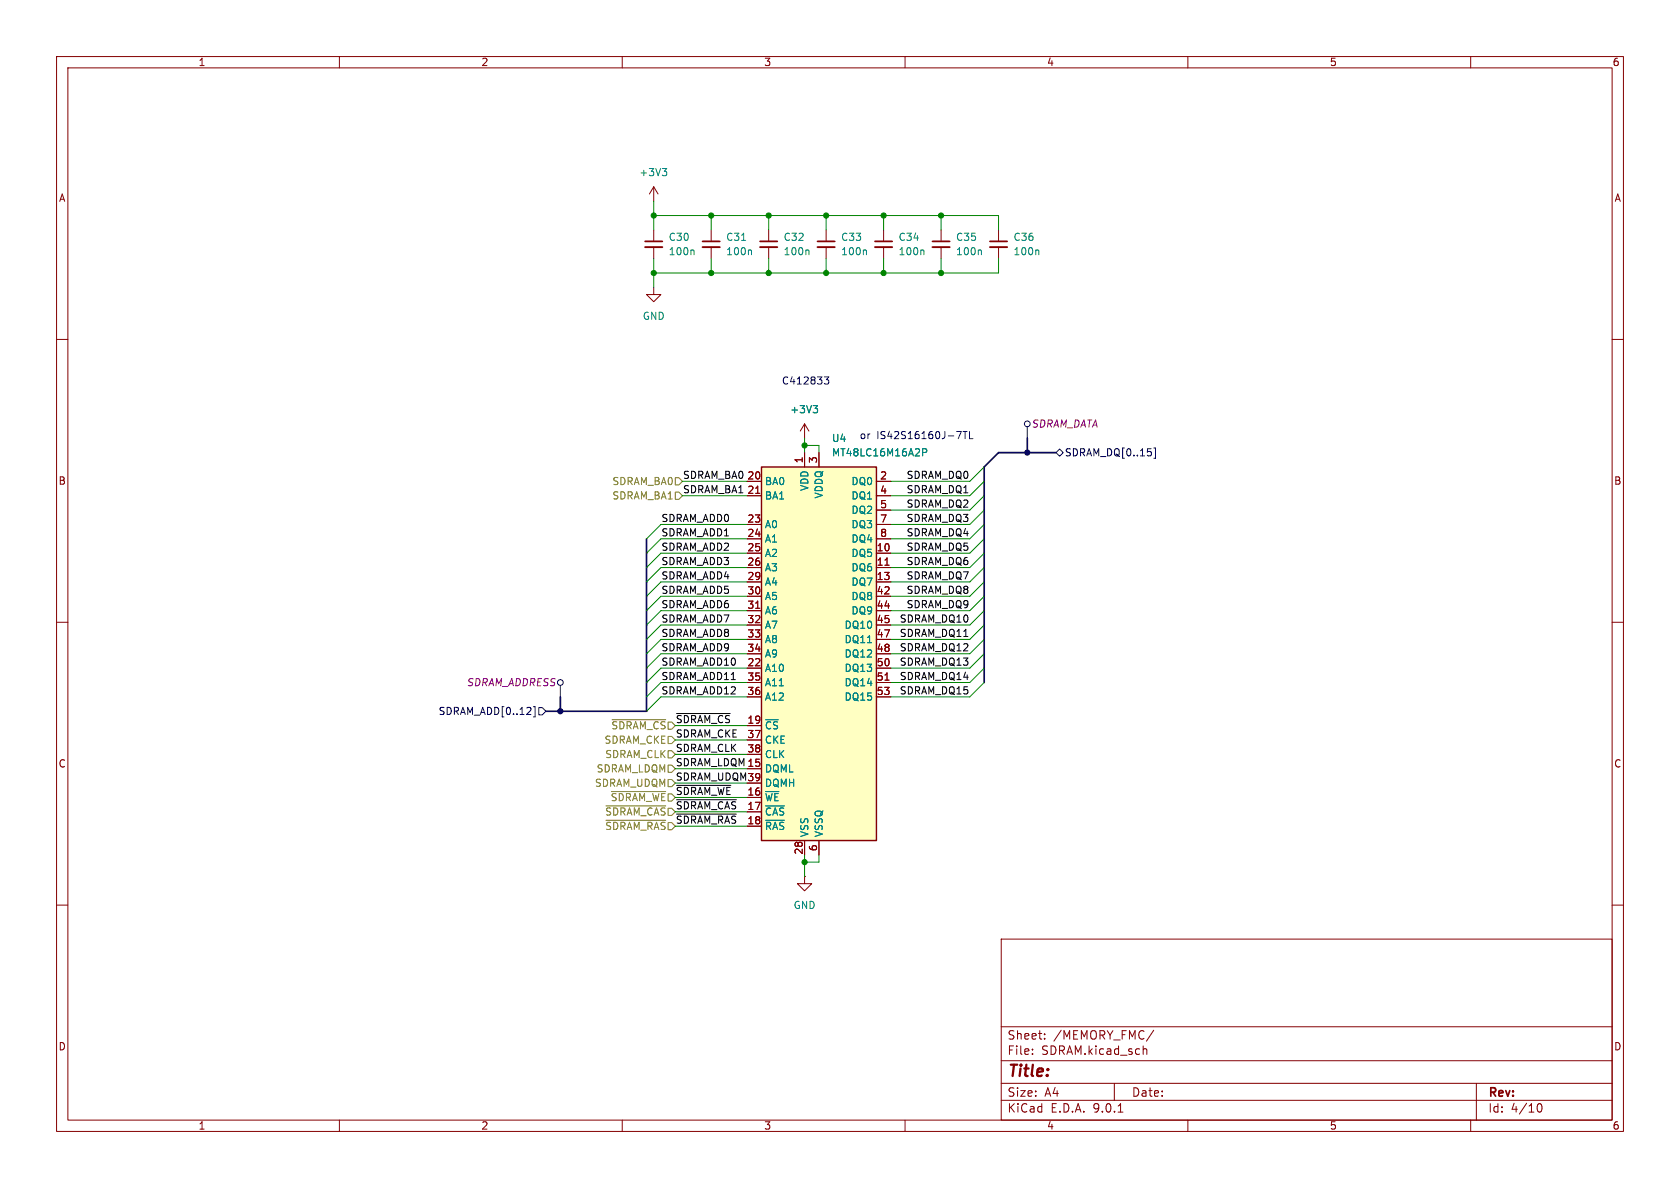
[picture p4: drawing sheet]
<svg xmlns="http://www.w3.org/2000/svg" width="297mm" height="210mm" viewBox="0 0 297 210" stroke-linecap="round" stroke-linejoin="round" font-family="sans-serif">
<path d="M0 0h297v210h-297z" fill="#fff" stroke="#fff" stroke-width=".18"/>
<g fill="none" stroke="#840000" stroke-width=".18">
<path d="M10 10h277v190h-277zM12 12h273v186h-273zM60 10v2M110 10v2M160 10v2M210 10v2M260 10v2M115.6 33l-.8 1.3M115.6 33l.7 1.3M115.6 33v2.6M115.6 50.8v1.3h1.2l-1.2 1.2-1.3-1.2h1.3M125.7 40.6v2.1"/>
<path d="M125.7 43.7v2M135.9 40.6v2.1M135.9 43.7v2M156.2 40.6v2.1M156.2 43.7v2M10 60h2M285 60h2M10 110h2M285 110h2M142.2 154.9v1.3h1.3l-1.3 1.3-1.2-1.3h1.2M142.2 154.9h.1M10 160h2"/>
<path d="M177 166h108v32h-108zM285 160h2M60 198v2M110 198v2M160 198v2M177 194.5h108M177 191.5h108M177 187.5h108M177 181.5h108M182.5 186.3v.1M182.5 185.5v.1M184.7 183.6v.1"/>
<path d="M184.7 182.8v.1M197 191.5v3M197.7 196.6h.8M202.1 184.9v1.5M202.1 185.5l.2-.1 .4 .1v.9M204 182.1l-1.3 2M210 198v2M260 198v2M261 191.5v6.5M271.7 195.7l.2-.5 .2-.1a.81 .81 0 0 1 .6 .6 .81 .81 0 0 1-.3 .8h-.4l-.3-.5"/>
</g>
<path d="M117.1 29.8h.8l-.5 .5M117.6 30.3l.3 .2v.3l-.3 .3M131.1 42.5h.7M132.7 44.2l.2 .2v.6M142.8 44.2l.2 .2v.6M163.2 44.2l.1 .2v.6" fill="none" stroke="#008484" stroke-width=".18"/>
<path d="M124.2 42.7h3.1M134.4 42.7h3M154.7 42.7h3" fill="none" stroke="#840000" stroke-width=".3"/>
<path d="M124.2 43.7h3.1M134.4 43.7h3M154.7 43.7h3" fill="none" stroke="#840000" stroke-width=".33"/>
<path d="M134.6 82.6h20.3v66h-20.3z" fill="#ffffc2"/>
<path d="M134.6 82.6h20.3v66h-20.3z" fill="none" stroke="#840000" stroke-width=".25"/>
<g fill="none" stroke="#840000" stroke-width=".18">
<path d="M115.6 40.6v2.1M115.6 43.7v2M146 40.6v2.1M146 43.7v2M166.4 40.6v2.1M166.4 43.7v2M176.5 40.6v2.1M176.5 43.7v2M142.2 74.9v2.6M142.2 74.9l-.7 1.3M142.2 74.9l.8 1.3M132.1 85.1h2.5"/>
<path d="M132.1 87.6h2.5M132.1 92.7h2.5M132.1 95.3h2.5M132.1 97.8h2.5M133.6 87.2h.7M142.2 80v2.6M144.8 80v2.6M154.9 85.1h2.6M154.9 87.6h2.6M154.9 92.7h2.6M154.9 95.3h2.6M154.9 97.8h2.6"/>
<path d="M154.9 90.2h2.6M156.5 99.9h.7M132.1 100.3h2.5M132.1 102.9h2.5M132.1 105.4h2.5M132.1 108h2.5M132.1 110.5h2.5M132.1 113h2.5M132.1 115.6h2.5M132.1 118.1h2.5M133.6 107.5h.7M154.9 100.3h2.6"/>
<path d="M154.9 102.9h2.6M154.9 105.4h2.6M154.9 108h2.6M154.9 110.5h2.6M154.9 113h2.6M154.9 115.6h2.6M154.9 118.1h2.6M132.1 120.7h2.5M132.1 123.2h2.5M132.1 128.3h2.5M132.1 130.8h2.5M132.1 133.4h2.5"/>
<path d="M132.1 135.9h2.5M132.1 138.4h2.5M154.9 120.7h2.6M154.9 123.2h2.6M156.5 120.2h.7M132.1 141h2.5M132.1 143.5h2.5M132.1 146.1h2.5M142.2 148.6v2.5M144.8 148.6v2.5"/>
</g>
<path d="M122.5 44.2l.2 .2v.6M153 44.2l.2 .2v.6M173.3 44.2l.2 .2v.6M183.5 44.2l.2 .2v.6M143.8 71.7h.7l-.4 .5M144.3 72.2l.2 .2v.3l-.2 .3M163.1 80l.6-.1 .1-.2v-.3l-.7-.1v1.3M135.4 142.5h3.3M135.4 145h3.3" fill="none" stroke="#008484" stroke-width=".18"/>
<path d="M114 42.7h3.1M144.5 42.7h3.1M164.8 42.7h3.1M175 42.7h3.1" fill="none" stroke="#840000" stroke-width=".3"/>
<path d="M114 43.7h3.1M144.5 43.7h3.1M164.8 43.7h3.1M175 43.7h3.1" fill="none" stroke="#840000" stroke-width=".33"/>
<g fill="none" stroke="#000084" stroke-width=".18">
<path d="M181.6 75.4v2.1M204 79.2h.3v1.8h-.3M186.7 80l.6-.6 .7 .6-.7 .6zM94.3 124.9h.3v1.8h-.3M95.2 125.1h.7l.6 .6-.6 .7h-.7zM99.1 121.2v2"/>
<circle cx="181.6" cy="74.9" r=".51"/>
<circle cx="99.1" cy="120.7" r=".51"/>
</g>
<path d="M119.4 87h.6l.6 .6-.6 .7h-.6zM119.4 84.5h.6l.6 .6-.6 .6h-.6zM108.1 139.9h9.6M108.2 127.2h9.5M118.1 137.8h.6l.7 .6-.7 .7h-.6zM118.1 130.2h.6l.7 .6-.7 .6h-.6zM118.1 132.7h.6l.7 .7-.7 .6h-.6zM118.1 135.3h.6l.7 .6-.7 .6h-.6zM107.1 145h10.6M107.1 142.5h10.6" fill="none" stroke="#848400" stroke-width=".18"/>
<path d="M119.6 138.8h9.6M119.6 126.1h9.5M119.6 143.9h10.6M119.6 141.4h10.6" fill="none" stroke="#000" stroke-width=".18"/>
<path d="M181.6 77.5v2.5M114.3 95.3v30.4h-17.8M186.7 80h-10.2l-2.5 2.6v38.1M99.1 123.2v2.5" fill="none" stroke="#000084" stroke-width=".3"/>
<g fill="none" stroke="#008400" stroke-width=".18">
<path d="M115.6 38.1h60.9v2.5M115.6 35.6v5M125.7 38.1v2.5M135.9 38.1v2.5M146 38.1v2.5M156.2 38.1v2.5M166.4 38.1v2.5M115.6 45.7v5.1M125.7 45.7v2.6M135.9 45.7v2.6M146 45.7v2.6M156.2 45.7v2.6"/>
<path d="M166.4 45.7v2.6M176.5 45.7v2.6h-60.9M142.2 78.7h2.6v1.3M142.2 77.5v2.5M120.6 87.6h11.5M120.6 85.1h11.5M132.1 92.7h-15.3l-2.5 2.6M132.1 95.3h-15.3l-2.5 2.5M132.1 97.8h-15.3l-2.5 2.5M174 85.1l-2.6 2.5h-13.9M174 97.8l-2.6 2.5h-13.9M174 90.2l-2.6 2.5h-13.9"/>
<path d="M174 82.6l-2.6 2.5h-13.9M174 92.7l-2.6 2.6h-13.9M174 95.3l-2.6 2.5h-13.9M174 87.6l-2.6 2.6h-13.9M132.1 113h-15.3l-2.5 2.6M132.1 115.6h-15.3l-2.5 2.5M132.1 100.3h-15.3l-2.5 2.6M132.1 105.4h-15.3l-2.5 2.6M132.1 110.5h-15.3l-2.5 2.5M132.1 102.9h-15.3l-2.5 2.5M132.1 108h-15.3l-2.5 2.5M132.1 118.1h-15.3l-2.5 2.6"/>
<path d="M174 110.5l-2.6 2.5h-13.9M174 113l-2.6 2.6h-13.9M174 102.9l-2.6 2.5h-13.9M174 108l-2.6 2.5h-13.9M174 100.3l-2.6 2.6h-13.9M174 105.4l-2.6 2.6h-13.9M174 115.6l-2.6 2.5h-13.9M174 118.1l-2.6 2.6h-13.9M119.4 128.3h12.7M119.4 133.4h12.7M119.4 138.4h12.7M119.4 135.9h12.7"/>
<path d="M119.4 130.8h12.7M132.1 123.2h-15.3l-2.5 2.5M132.1 120.7h-15.3l-2.5 2.5M174 120.7l-2.6 2.5h-13.9M119.4 146.1h12.7M119.4 141h12.7M119.4 143.5h12.7M142.2 151.1v3.8M144.8 151.1v1.3h-2.6"/>
</g>
<path d="M145.7 66.6h.8l-.4 .5 .4 .1v.6l-.2 .1-.5-.1M169.1 76.3h.8l-.5 1.2M170.2 76.3h.8M170.6 76.3v1.2M171.4 76.3v1.2h.6" fill="none" stroke="#0000c2" stroke-width=".18"/>
<g fill="#000084" stroke="#000084" stroke-width=".18">
<circle cx="181.6" cy="80" r=".46"/>
<circle cx="99.1" cy="125.7" r=".46"/>
</g>
<g fill="#008400" stroke="#008400" stroke-width=".18">
<circle cx="166.4" cy="48.3" r=".46"/>
<circle cx="156.2" cy="48.3" r=".46"/>
<circle cx="166.4" cy="38.1" r=".46"/>
<circle cx="156.2" cy="38.1" r=".46"/>
<circle cx="142.2" cy="78.7" r=".46"/>
<circle cx="142.2" cy="152.4" r=".46"/>
<circle cx="125.7" cy="38.1" r=".46"/>
<circle cx="135.9" cy="38.1" r=".46"/>
<circle cx="115.6" cy="48.3" r=".46"/>
<circle cx="146" cy="48.3" r=".46"/>
<circle cx="146" cy="38.1" r=".46"/>
<circle cx="125.7" cy="48.3" r=".46"/>
<circle cx="135.9" cy="48.3" r=".46"/>
<circle cx="115.6" cy="38.1" r=".46"/>
</g>
<text font-size="2.8" fill="#840000" x="178" y="190.9">Title:</text>
<g font-size="2.1" fill="#840000">
<text x="178" y="184">Sheet:</text>
<text x="186.2" y="184">/MEMORY_FMC/</text>
<text x="178" y="186.7">File:</text>
<text x="184.1" y="186.7">SDRAM.kicad_sch</text>
<text x="178" y="196.9">KiCad</text>
<text x="178" y="194.1">Size:</text>
<text x="184.7" y="194.1">A4</text>
<text x="185.7" y="196.9">E.D.A.</text>
<text x="193.3" y="196.9">9.0.1</text>
<text x="200" y="194.1">Date:</text>
<text x="263" y="194.3">Rev:</text>
<text x="263" y="196.9">Id:</text>
<text x="267.1" y="196.9">4/10</text>
</g>
<g font-size="1.8" fill="#840000">
<text x="35" y="11.9">1</text>
<text x="85" y="11.9">2</text>
<text x="135" y="11.9">3</text>
<text x="185" y="11.9">4</text>
<text x="235" y="11.9">5</text>
<text x="285" y="11.9">6</text>
<text x="10.3" y="35.9">A</text>
<text x="285.3" y="35.9">A</text>
<text x="142" y="82" transform="rotate(-90 142 82)">1</text>
<text x="144.5" y="82" transform="rotate(-90 144.5 82)">3</text>
<text x="10.3" y="85.9">B</text>
<text x="132" y="84.8">20</text>
<text x="132" y="87.4">21</text>
<text x="155.5" y="84.8">2</text>
<text x="155.5" y="87.4">4</text>
<text x="155.5" y="89.9">5</text>
<text x="285.3" y="85.9">B</text>
<text x="132" y="92.5">23</text>
<text x="132" y="95">24</text>
<text x="155.5" y="92.5">7</text>
<text x="155.5" y="95">8</text>
<text x="132" y="97.5">25</text>
<text x="132" y="100.1">26</text>
<text x="154.9" y="97.5">10</text>
<text x="154.9" y="100.1">11</text>
<text x="132" y="102.6">29</text>
<text x="132" y="105.2">30</text>
<text x="132" y="107.7">31</text>
<text x="154.9" y="102.6">13</text>
<text x="154.9" y="105.2">42</text>
<text x="154.9" y="107.7">44</text>
<text x="132" y="110.2">32</text>
<text x="132" y="112.8">33</text>
<text x="154.9" y="110.2">45</text>
<text x="154.9" y="112.8">47</text>
<text x="132" y="115.3">34</text>
<text x="132" y="117.9">22</text>
<text x="154.9" y="115.3">48</text>
<text x="154.9" y="117.9">50</text>
<text x="132" y="120.4">35</text>
<text x="132" y="122.9">36</text>
<text x="154.9" y="120.4">51</text>
<text x="154.9" y="122.9">53</text>
<text x="132" y="130.6">37</text>
<text x="132" y="128">19</text>
<text x="10.3" y="135.9">C</text>
<text x="132" y="133.1">38</text>
<text x="132" y="135.6">15</text>
<text x="285.3" y="135.9">C</text>
<text x="132" y="138.2">39</text>
<text x="132" y="140.7">16</text>
<text x="132" y="143.3">17</text>
<text x="132" y="145.8">18</text>
<text x="142" y="151.2" transform="rotate(-90 142 151.2)">28</text>
<text x="144.5" y="150.6" transform="rotate(-90 144.5 150.6)">6</text>
<text x="10.3" y="185.9">D</text>
<text x="285.3" y="185.9">D</text>
<text x="35" y="199.9">1</text>
<text x="85" y="199.9">2</text>
<text x="135" y="199.9">3</text>
<text x="185" y="199.9">4</text>
<text x="235" y="199.9">5</text>
<text x="285" y="199.9">6</text>
</g>
<g font-size="1.8" fill="#008484">
<text x="112.9" y="31.3">+3V3</text>
<text x="118.1" y="45.3">100n</text>
<text x="118.1" y="42.8">C30</text>
<text x="128.3" y="45.3">100n</text>
<text x="128.3" y="42.8">C31</text>
<text x="138.4" y="45.3">100n</text>
<text x="138.4" y="42.8">C32</text>
<text x="148.6" y="45.3">100n</text>
<text x="148.6" y="42.8">C33</text>
<text x="158.8" y="45.3">100n</text>
<text x="158.8" y="42.8">C34</text>
<text x="168.9" y="45.3">100n</text>
<text x="168.9" y="42.8">C35</text>
<text x="179.1" y="45.3">100n</text>
<text x="179.1" y="42.8">C36</text>
<text x="113.5" y="56.7">GND</text>
<text x="139.6" y="73.3">+3V3</text>
<text x="147" y="78.3">U4</text>
<text x="147" y="80.9">MT48LC16M16A2P</text>
<text x="135.1" y="86">BA0</text>
<text x="135.1" y="88.5">BA1</text>
<text x="143.1" y="86.9" transform="rotate(-90 143.1 86.9)">VDD</text>
<text x="145.6" y="88.2" transform="rotate(-90 145.6 88.2)">VDDQ</text>
<text x="150.4" y="86">DQ0</text>
<text x="150.4" y="88.5">DQ1</text>
<text x="135.1" y="93.6">A0</text>
<text x="150.4" y="91">DQ2</text>
<text x="150.4" y="93.6">DQ3</text>
<text x="135.1" y="96.1">A1</text>
<text x="135.1" y="98.7">A2</text>
<text x="135.1" y="101.2">A3</text>
<text x="150.4" y="96.1">DQ4</text>
<text x="150.4" y="98.7">DQ5</text>
<text x="150.4" y="101.2">DQ6</text>
<text x="135.1" y="103.7">A4</text>
<text x="135.1" y="106.3">A5</text>
<text x="150.4" y="103.7">DQ7</text>
<text x="150.4" y="106.3">DQ8</text>
<text x="135.1" y="108.8">A6</text>
<text x="135.1" y="111.4">A7</text>
<text x="135.1" y="113.9">A8</text>
<text x="149.2" y="111.4">DQ10</text>
<text x="149.2" y="113.9">DQ11</text>
<text x="150.4" y="108.8">DQ9</text>
<text x="135.1" y="116.4">A9</text>
<text x="135.1" y="119">A10</text>
<text x="149.2" y="116.4">DQ12</text>
<text x="149.2" y="119">DQ13</text>
<text x="135.1" y="121.5">A11</text>
<text x="135.1" y="124.1">A12</text>
<text x="149.2" y="121.5">DQ14</text>
<text x="149.2" y="124.1">DQ15</text>
<text x="135.1" y="129.1">~{CS}</text>
<text x="135.1" y="131.7">CKE</text>
<text x="135.1" y="134.2">CLK</text>
<text x="135.1" y="136.8">DQML</text>
<text x="135.1" y="139.3">DQMH</text>
<text x="135.1" y="141.8">~{WE}</text>
<text x="135.1" y="144.4">~{CAS}</text>
<text x="135.1" y="146.9">~{RAS}</text>
<text x="143.1" y="148.1" transform="rotate(-90 143.1 148.1)">VSS</text>
<text x="145.6" y="148.1" transform="rotate(-90 145.6 148.1)">VSSQ</text>
<text x="140.2" y="160.9">GND</text>
</g>
<g font-size="1.8" fill="#0000c2">
<text x="138.1" y="68.2">C412833</text>
<text x="151.9" y="77.8">or</text>
<text x="155" y="77.8">IS42S16160J-7TL</text>
</g>
<g font-size="1.8" fill="#840084">
<text x="182.3" y="75.8">SDRAM_DATA</text>
<text x="82.4" y="121.5">SDRAM_ADDRESS</text>
</g>
<g font-size="1.8" fill="#000084">
<text x="188.2" y="80.9">SDRAM_DQ[0..15]</text>
<text x="77.4" y="126.6">SDRAM_ADD[0..12]</text>
</g>
<g font-size="1.8" fill="#848400">
<text x="108.2" y="88.5">SDRAM_BA1</text>
<text x="108.2" y="86">SDRAM_BA0</text>
<text x="106.8" y="131.7">SDRAM_CKE</text>
<text x="105.4" y="136.8">SDRAM_LDQM</text>
<text x="106.9" y="134.2">SDRAM_CLK</text>
<text x="105.1" y="139.3">SDRAM_UDQM</text>
</g>
<g font-size="1.8">
<text x="120.6" y="84.7">SDRAM_BA0</text>
<text x="120.6" y="87.3">SDRAM_BA1</text>
<text x="160.2" y="84.7">SDRAM_DQ0</text>
<text x="160.2" y="89.8">SDRAM_DQ2</text>
<text x="160.2" y="87.3">SDRAM_DQ1</text>
<text x="116.8" y="94.9">SDRAM_ADD1</text>
<text x="116.8" y="92.4">SDRAM_ADD0</text>
<text x="160.2" y="92.4">SDRAM_DQ3</text>
<text x="160.2" y="94.9">SDRAM_DQ4</text>
<text x="116.8" y="100">SDRAM_ADD3</text>
<text x="116.8" y="97.4">SDRAM_ADD2</text>
<text x="160.2" y="97.4">SDRAM_DQ5</text>
<text x="160.2" y="100">SDRAM_DQ6</text>
<text x="116.8" y="107.6">SDRAM_ADD6</text>
<text x="116.8" y="105.1">SDRAM_ADD5</text>
<text x="116.8" y="102.5">SDRAM_ADD4</text>
<text x="160.2" y="105.1">SDRAM_DQ8</text>
<text x="160.2" y="107.6">SDRAM_DQ9</text>
<text x="160.2" y="102.5">SDRAM_DQ7</text>
<text x="116.8" y="112.7">SDRAM_ADD8</text>
<text x="116.8" y="110.1">SDRAM_ADD7</text>
<text x="159" y="112.7">SDRAM_DQ11</text>
<text x="159" y="110.1">SDRAM_DQ10</text>
<text x="116.8" y="115.2">SDRAM_ADD9</text>
<text x="116.8" y="117.8">SDRAM_ADD10</text>
<text x="159" y="115.2">SDRAM_DQ12</text>
<text x="159" y="117.8">SDRAM_DQ13</text>
<text x="116.8" y="120.3">SDRAM_ADD11</text>
<text x="116.8" y="122.8">SDRAM_ADD12</text>
<text x="159" y="120.3">SDRAM_DQ14</text>
<text x="159" y="122.8">SDRAM_DQ15</text>
<text x="108" y="129.1">~{SDRAM_CS}</text>
<text x="119.4" y="130.5">SDRAM_CKE</text>
<text x="119.4" y="127.9">~{SDRAM_CS} 19</text>
<text x="119.4" y="133">SDRAM_CLK</text>
<text x="119.4" y="135.5">SDRAM_LDQM15</text>
<text x="107.9" y="141.8">~{SDRAM_WE}</text>
<text x="119.4" y="140.6">~{SDRAM_WE}16</text>
<text x="119.4" y="143.2">~{SDRAM_CAS}17</text>
<text x="119.4" y="138.1">SDRAM_UDQM39</text>
<text x="106.9" y="146.9">~{SDRAM_RAS}</text>
<text x="106.9" y="144.4">~{SDRAM_CAS}</text>
<text x="119.4" y="145.7">~{SDRAM_RAS}18</text>
</g>
</svg>
